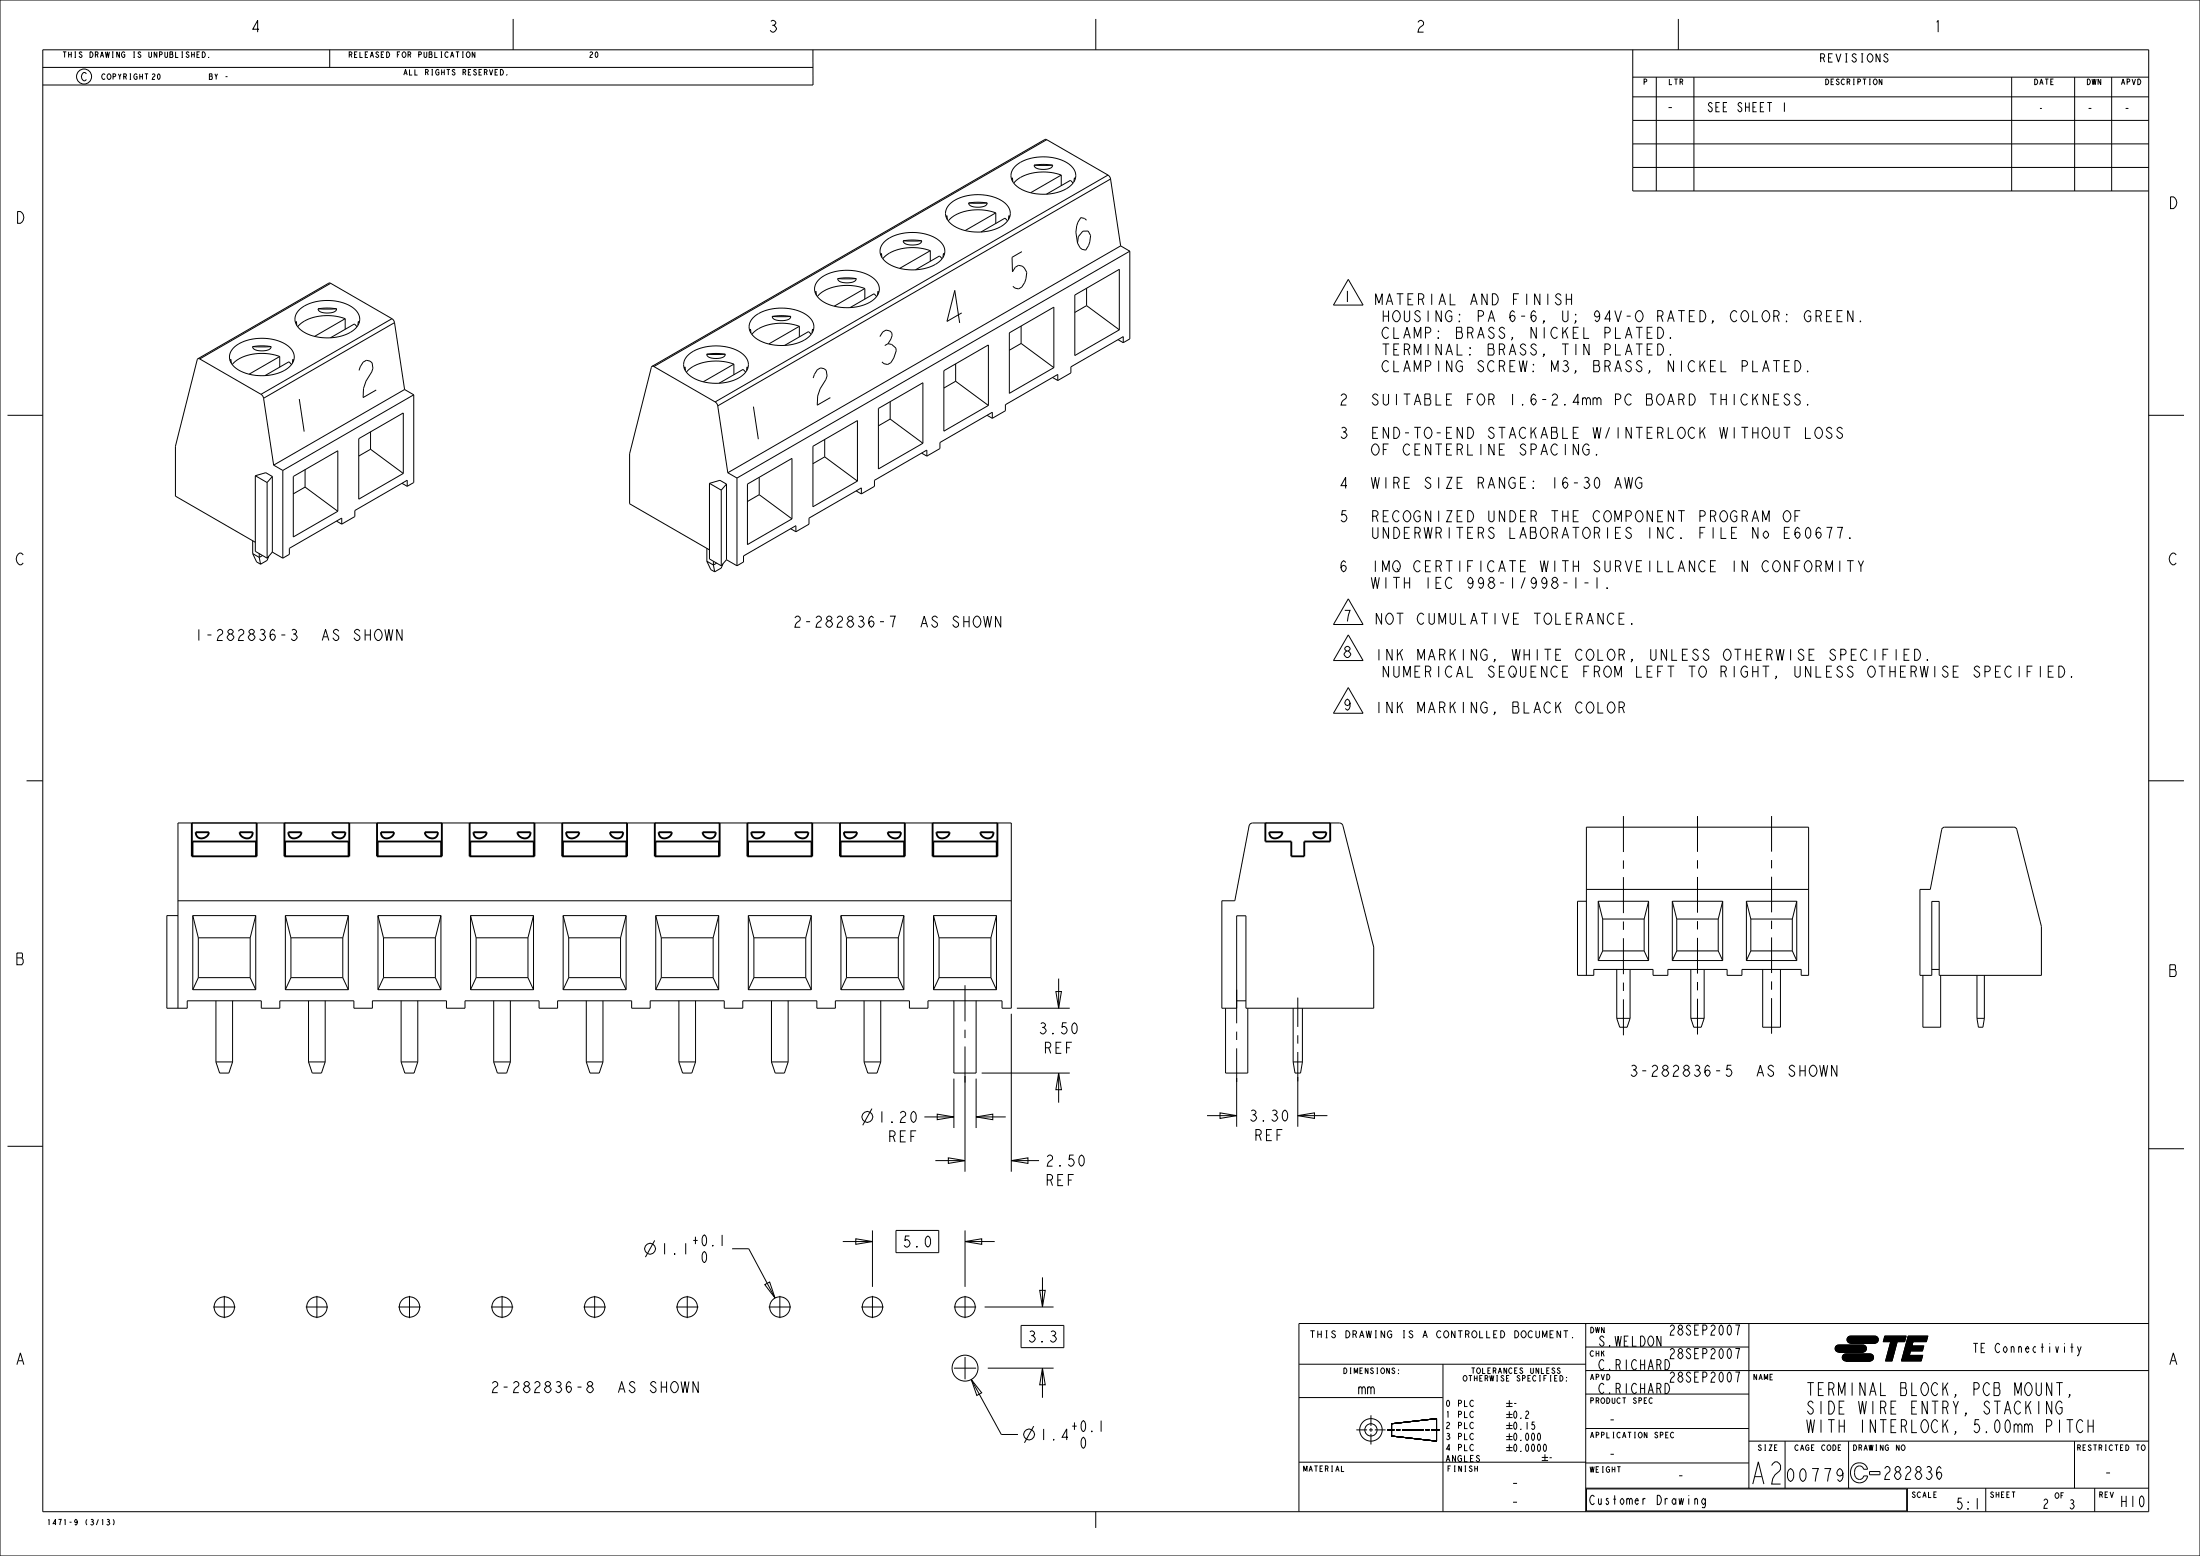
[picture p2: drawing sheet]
<svg xmlns="http://www.w3.org/2000/svg" width="594mm" height="420mm" viewBox="0 0 594 420" stroke-linecap="round" stroke-linejoin="round" font-family="sans-serif">
<g fill="none" stroke="#000" stroke-width=".27">
<path d="M0 0h594v420h-594zM11.6 18.2h207.9M11.6 13.4h568.6v394.6h-568.6zM39.1 19.9h.9M39.5 19.9v1.5M51 14.3l-.3-.3-.4 .3 .7 .7-.1 .4-.3 .1-.4-.4M51.7 14v1.5M51.7 14.8h.8M52.5 14v1.5M53.2 14.8h.4M53.9 14h-.7v1.5h.7M54.6 14a.76 .76 0 0 1 .8 .8 .76 .76 0 0 1-.8 .7z"/>
<path d="M56.3 15.4l.1 .1zM89 13.4v4.8M123.1 14h.9M123.5 14v1.5M124.8 14h.4M124.8 15.5h.4M125 14v1.5M126.1 14.1l.2-.1a.77 .77 0 0 1 .7 .8 .77 .77 0 0 1-.7 .7l-.4-.7zM128.2 14v1.5l-.7-1.5v1.5M132.1 18.7l.5 1.6 .4-1.6M133.7 19.5h.4M134.4 18.7h-.7v1.6h.7"/>
<path d="M135.1 18.7a.76 .76 0 0 1 .8 .8 .76 .76 0 0 1-.8 .8zM138.6 5.1v8.3M219.5 13.4v9.5h-207.9M295.9 5.1v8.3M440.8 13.4v38.1h139.4M453.2 5.1v8.3M507.6 14.5v2.3l-1.1-2.3v2.3M509.7 14.9l-.4-.4a.56 .56 0 0 0-.6 .6l.4 .3a.66 .66 0 0 1 .6 .7 .66 .66 0 0 1-.6 .7l-.6-.6M60.9 20.7h.5M136.8 20.1l.1 .2zM282.6 37.7h-.5l-106.1 61.2M282.6 37.7l-106.1 61.2"/>
<path d="M282.6 37.7l16.6 9.6M440.8 26.1h139.4M440.8 32.5h139.4M440.8 20.8h139.4M440.8 38.8h139.4M447.2 20.8v30.7M457.4 20.8v30.7M481.8 27.7v2.5M506 21.5l.2-.2a.77 .77 0 0 1 .6 .8 .77 .77 0 0 1-.6 .8l-.4-.8zM508.1 21.3v1.6l-.7-1.6v1.6M543.1 20.8l.1 30.7M554.4 21.3h-.7v1.6h.7"/>
<path d="M560.1 20.8l.1 30.7M570.1 20.8l.1 30.7M577.2 21.3a.76 .76 0 0 1 .8 .8 .76 .76 0 0 1-.8 .8zM255.5 58.6l.1-.4 .2 1.1M256.4 55.1a12.9 12.9 0 0 1 13.6-1.2 4.1 4.1 0 0 1 2.7 4.3 4.7 4.7 0 0 1-2.5 3 13 13 0 0 1-13.7-1 3.3 3.3 0 0 1-.1-5.1zM266.5 54.8h-5M266.5 54.8l-2.5-.2-2.5 .2M266.5 54.8a1.78 1.78 0 0 1-2.1 1.1l-1.6-.1a1.33 1.33 0 0 1-1.3-1M268.9 57.5a12.4 12.4 0 0 0-12.4 1.6l-.4 .5M268.9 57.5l-8.3 4.7M268.9 57.5v2.8M272 59.6l-.7-.7-6.4 3.7"/>
<path d="M272.6 58.6l-.2-.4-.1 1.1M273.2 48.4l.1-.4 .2 1M274.1 44.9a12.9 12.9 0 0 1 13.6-1.2 4.1 4.1 0 0 1 2.7 4.3 4.7 4.7 0 0 1-2.5 3 13 13 0 0 1-13.7-1 3.3 3.3 0 0 1-.1-5.1zM284.2 44.6h-5M284.2 44.6l-2.5-.2-2.5 .2M284.2 44.6a1.78 1.78 0 0 1-2.1 1.1l-1.6-.1a1.33 1.33 0 0 1-1.3-1M286.5 47.3a12.4 12.4 0 0 0-12.3 1.6l-.5 .5M286.5 47.3l-8.2 4.7M286.5 47.3v2.8M289.7 49.4l-.7-.7-6.4 3.7M290.3 48.4l-.2-.4-.1 1M299.2 47.3l.7 1"/>
<path d="M299.2 47.3l-106.1 61.2M299.9 48.3l-106.1 61.3M299.9 48.3l2.7 18.1M440.8 45.2h139.4M89.3 76.5l-.5-.1-35.4 20.4M89.3 76.5l-35.4 20.4M89.3 76.5l16.5 9.5M220.1 79l.2-.4 .1 1.1M221.1 75.5a12.9 12.9 0 0 1 13.5-1.2 4.1 4.1 0 0 1 2.8 4.3 4.7 4.7 0 0 1-2.5 3 13 13 0 0 1-13.7-1 3.3 3.3 0 0 1-.1-5.1zM226.2 75.2h5M226.2 75.2l2.5-.2 2.5 .2M226.2 75.2a1.78 1.78 0 0 0 2.1 1.1l1.6-.1a1.33 1.33 0 0 0 1.3-1"/>
<path d="M233.5 77.9a12.4 12.4 0 0 0-12.4 1.6l-.4 .5M233.5 77.9l-8.2 4.7M233.5 77.9v2.8M237.2 79l-.1-.4-.2 1.1M237.8 68.8l.2-.4 .1 1.1M238.7 65.3a12.9 12.9 0 0 1 13.6-1.2 4.1 4.1 0 0 1 2.7 4.3 4.7 4.7 0 0 1-2.5 3 13 13 0 0 1-13.7-1 3.3 3.3 0 0 1-.1-5.1zM248.9 65h-5M248.9 65l-2.5-.2-2.5 .2M248.9 65a1.78 1.78 0 0 1-2.1 1.1l-1.7-.1a1.33 1.33 0 0 1-1.2-1M251.2 67.7a12.4 12.4 0 0 0-12.4 1.6l-.4 .5M251.2 67.7l-8.3 4.7M251.2 67.7v2.8"/>
<path d="M254.3 69.8l-.6-.7-6.5 3.7M254.9 68.8l-.2-.4-.1 1.1M290.2 79.6l12-6.9v16.3l-12 7zM293.4 77.8v4.7M302.6 66.4l-106.1 61.2M302.6 66.4l2.4 1.4M305 67.8l-106 61.2M305 67.8v23.7l-1.7 1M364 75.4l4 6.9h-8zM53.4 96.8l-6 23.6v13.5l21.5 12.5M53.4 96.8l.5 .1M53.9 96.9l16.6 9.5"/>
<path d="M62.1 97.4l.2-.4 .1 1M68.2 93.6h5M68.2 93.6a1.38 1.38 0 0 0 1.6 1 3.4 3.4 0 0 0 3.3-.7l.1-.3M68.2 93.6l2.5-.2 2.5 .2M75.5 96.2a12.3 12.3 0 0 0-12.7 2l-.1 .2M75.5 96.2l-8.2 4.8M75.5 96.2v2.9M78.7 98.4l-.7-.7-6.4 3.7M79.3 97.4l-.2-.4-.1 1M79.8 87.2l.2-.4 .1 1M80.9 83.5a12.8 12.8 0 0 1 14.9 0 3.5 3.5 0 0 1-.7 5.9 13 13 0 0 1-14.1-.6 3.4 3.4 0 0 1-.1-5.3zM90.9 83.4h-5"/>
<path d="M90.9 83.4l-2.5-.3-2.5 .3M90.9 83.4a1.38 1.38 0 0 1-1.6 1 3.4 3.4 0 0 1-3.4-.7v-.3M93.2 86a12.3 12.3 0 0 0-12.7 2l-.1 .2M93.2 86l-8.2 4.8M93.2 86v2.9M96.4 88.2l-.7-.7-6.4 3.7M97 87.2l-.2-.4-.2 .9M105.8 86l.7 1.1M105.8 86l-35.3 20.4M106.5 87.1l-35.3 20.4M106.5 87.1l2.7 18M176.1 98.9l-6.1 23.6v13.5l21.6 12.4"/>
<path d="M176.1 98.9h.4M176.5 98.9l16.6 9.6M184.8 99.4l.1-.4 .2 1M195.8 95.6h-5M195.8 95.6a1.78 1.78 0 0 1-2.1 1.1l-1.6-.1a1.33 1.33 0 0 1-1.3-1M195.8 95.6l-2.5-.2-2.5 .2M198.1 98.3a12.4 12.4 0 0 0-12.3 1.7l-.5 .4M198.1 98.3v2.8M198.1 98.3l-8.2 4.7M201.9 99.4l-.2-.4-.1 1M202.4 89.2l.2-.4 .1 1.1M203.4 85.7a12.9 12.9 0 0 1 13.6-1.2 4.1 4.1 0 0 1 2.7 4.3 4.7 4.7 0 0 1-2.5 3 13 13 0 0 1-13.7-1 3.3 3.3 0 0 1-.1-5.1z"/>
<path d="M213.5 85.4h-5M213.5 85.4l-2.5-.2-2.5 .2M213.5 85.4a1.78 1.78 0 0 1-2.1 1.1l-1.6-.1a1.33 1.33 0 0 1-1.3-1M215.8 88.1a12.4 12.4 0 0 0-12.4 1.6l-.4 .5M215.8 88.1v2.8M215.8 88.1l-8.2 4.7M219 90.2l-.7-.7-6.4 3.7M219.6 89.2l-.2-.4-.1 1.1M236.7 80l-.7-.7-6.5 3.7M258 98.2v4.7M272.5 89.8l12-6.9v16.3l-12 7zM275.7 92.7l-3.2 1.8"/>
<path d="M275.7 92.7l8.8 6.5M275.7 88v4.7M293.4 82.5l-3.2 1.8M293.4 82.5l8.8 6.5M301.9 91.7l1.4 .8M303.3 92.5v-1.6l-14.2 8.1v1.7l-3.5 2M2 112.1h9.6M70.5 106.4l.7 1.1M71.2 107.5l2.7 18.1M96.9 118.4l12-6.9v16.3l-12 6.9zM100 116.6v4.7M109.2 105.1l-35.3 20.5"/>
<path d="M109.2 105.1l2.5 1.5M111.7 106.6l-35.3 20.4M111.7 106.6v23.6l-1.8 1.1M193.1 108.5l.7 1.1M193.8 109.6l2.7 18M201.3 100.4l-.7-.7-6.4 3.7M222.7 118.6v4.7M237.2 110.3l12-7v16.3l-12 7zM240.3 113.1l8.9 6.5M240.3 108.4v4.7M240.3 113.1l-3.1 1.9M254.8 100.1l12.1-7v16.3l-12.1 7z"/>
<path d="M258 102.9l8.9 6.5M258 102.9l-3.2 1.8M266.5 112.1l1.4 .8M267.9 112.9v-1.6l-14.1 8.1v1.7l-3.6 2M284.2 101.9l1.4 .8M285.6 102.7v-1.6l-14.1 8.1v1.7l-3.6 2M580.2 112.1h9.5M68.9 128.4v20.4l3.2 1.9M68.9 128.4l3.2 1.8M68.9 128.4l2.9-.8 1.7 1M72.1 130.2v20.5M73.5 128.6v20.4"/>
<path d="M73.5 128.6l-1.4 1.6M73.9 125.6l2.5 1.4M76.4 127v23.7M79.2 128.6l12-6.9v16.3l-12 6.9zM82.4 131.5l8.8 6.5M82.4 126.8v4.7M82.4 131.5l-3.2 1.8M100 121.3l8.9 6.5M100 121.3l-3.1 1.8M108.5 130.5l1.4 .8M109.9 131.3v-1.7l-14.1 8.2v1.6l-3.5 2.1M191.6 130.5v20.4l3.1 1.8"/>
<path d="M191.6 130.5l3.1 1.8M191.6 130.5l2.8-.9 1.8 1.1M194.7 132.3v20.4M196.2 130.7v20.4M196.2 130.7l-1.5 1.6M196.5 127.6l2.5 1.4M199 129v23.7M201.8 130.7l12-7v16.4l-12 6.9zM205 133.5l8.8 6.6M205 128.8v4.7M205 133.5l-3.2 1.9M219.5 120.5l12-7v16.4l-12 6.9z"/>
<path d="M222.7 123.3l8.8 6.6M222.7 123.3l-3.2 1.9M231.2 132.5l1.4 .8M232.6 133.3v-1.6l-14.2 8.2v1.6l-3.5 2M248.8 122.3l1.4 .8M250.2 123.1v-1.6l-14.1 8.1v1.7l-3.5 2M68.2 149.4l1.1 2.3 1 .6M68.2 149.4l1.8 1.1M68.2 146v3.4M70 150.5l.3 1.8M70 149.4v1.1M70.9 149.9l-.9 .6"/>
<path d="M72.6 150.1l-.5 1.2-1.8 1M73.5 149l2.9 1.7M73.5 149l-1.4 1.7M90.9 140.7l1.4 .8M92.3 141.5v-1.7l-14.2 8.2v1.6l-1.7 1.1M190.8 151.5l1.1 2.2 1.1 .6M190.8 151.5l1.8 1M190.8 148v3.5M192.6 152.5l.4 1.8M192.6 151.5v1M193.5 152l-.9 .5M195.2 152.2l-.5 1.1-1.7 1"/>
<path d="M196.2 151.1l2.8 1.6M196.2 151.1l-1.5 1.6M213.5 142.7l1.4 .8M214.9 143.5v-1.6l-14.2 8.2v1.6l-1.7 1M364 161.6l4 7h-8zM364 171.4l4 6.9h-8zM364 185.6l4 6.9h-8zM7.2 210.8h4.4M580.2 210.8h9.5M337.6 222.4l.6-.3h23.4a1 1 0 0 1 1 .8l8.3 32.7v16.5h-34.5v-24.9h-2.5v24.9h-4v-29h3.5l3.8-20.1zM524.5 223.5l.5-.2h18.8l.6 .3 6.8 26.5v13.2h-27.6v-20h-2v20h-3.2v-23.2h2.8l3.1-16.2zM48 247.1h-3v25h5.5v-2h20v2h5v-2h20v2h5v-2h20v2h5v-2h20v2h5v-2h20v2h5v-2h20v2h5v-2h20v2h5v-2h20v2h5v-2h20v2h2.5v-50h-225v50"/>
<path d="M48 243.1h225M52 247.1v20M52 247.1l1.5 6M52 247.1h17M53.5 253.1v10.8M53.5 253.1h14M67.5 253.1v10.8M69 247.1v20M69 247.1l-1.5 6M77 247.1v20M77 247.1l1.5 6M77 247.1h17"/>
<path d="M78.5 253.1v10.8M78.5 253.1h14M92.5 253.1v10.8M94 247.1v20M94 247.1l-1.5 6M102 247.1v20M102 247.1l1.5 6M102 247.1h17M103.5 253.1v10.8M103.5 253.1h14M117.5 253.1v10.8M119 247.1v20"/>
<path d="M119 247.1l-1.5 6M127 247.1v20M127 247.1l1.5 6M127 247.1h17M128.5 253.1v10.8M128.5 253.1h14M142.5 253.1v10.8M144 247.1v20M144 247.1l-1.5 6M152 247.1v20M152 247.1l1.5 6M152 247.1h17"/>
<path d="M153.5 253.1v10.8M153.5 253.1h14M167.5 253.1v10.8M169 247.1l-1.5 6M169 247.1v20M177 247.1h17M177 247.1v20M177 247.1l1.5 6M178.5 253.1h14M178.5 253.1v10.8M192.5 253.1v10.8M194 247.1l-1.5 6"/>
<path d="M194 247.1v20M202 247.1h17M202 247.1v20M202 247.1l1.5 6M203.5 253.1h14M203.5 253.1v10.8M217.5 253.1v10.8M219 247.1l-1.5 6M219 247.1v20M227 247.1h17M227 247.1v20M227 247.1l1.5 6"/>
<path d="M228.5 253.1h14M228.5 253.1v10.8M242.5 253.1v10.8M244 247.1v20M244 247.1l-1.5 6M252 247.1h17M252 247.1v20M252 247.1l1.5 6M253.5 253.1h14M253.5 253.1v10.8M267.5 253.1v10.8M269 247.1v20"/>
<path d="M269 247.1l-1.5 6M428.3 243.3h-2.4v20h4.4v-1.6h16v1.6h4v-1.6h16v1.6h4v-1.6h16v1.6h2v-40h-60v40M428.3 240.1h60M431.5 243.3v16M431.5 243.3l1.2 4.8M431.5 259.3h13.6M431.5 243.3h13.6M432.7 248.1v8.6M432.7 256.7l-1.2 2.6M432.7 256.7h11.2M432.7 248.1h11.2M443.9 256.7l1.2 2.6"/>
<path d="M443.9 248.1v8.6M445.1 243.3v16M445.1 243.3l-1.2 4.8M451.5 259.3h13.6M451.5 243.3v16M451.5 243.3l1.2 4.8M451.5 243.3h13.6M452.7 256.7h11.2M452.7 248.1v8.6M452.7 256.7l-1.2 2.6M452.7 248.1h11.2M463.9 256.7l1.2 2.6"/>
<path d="M463.9 248.1v8.6M465.1 243.3v16M465.1 243.3l-1.2 4.8M471.5 259.3h13.6M471.5 243.3h13.6M471.5 243.3v16M471.5 243.3l1.2 4.8M472.7 256.7h11.2M472.7 248.1h11.2M472.7 248.1v8.6M472.7 256.7l-1.2 2.6M483.9 256.7l1.2 2.6"/>
<path d="M483.9 248.1v8.6M485.1 243.3l-1.2 4.8M485.1 243.3v16M52 267.1h17M53.5 263.9l-1.5 3.2M53.5 263.9h14M58.3 270.1v16.5M62.8 270.1v16.5M67.5 263.9l1.5 3.2M77 267.1h17M78.5 263.9l-1.5 3.2M78.5 263.9h14"/>
<path d="M83.3 270.1v16.5M87.8 270.1v16.5M92.5 263.9l1.5 3.2M102 267.1h17M103.5 263.9l-1.5 3.2M103.5 263.9h14M108.3 270.1v16.5M112.8 270.1v16.5M117.5 263.9l1.5 3.2M127 267.1h17M128.5 263.9l-1.5 3.2M128.5 263.9h14"/>
<path d="M133.3 270.1v16.5M137.8 270.1v16.5M142.5 263.9l1.5 3.2M152 267.1h17M153.5 263.9h14M153.5 263.9l-1.5 3.2M158.3 270.1v16.5M162.8 270.1v16.5M167.5 263.9l1.5 3.2M177 267.1h17M178.5 263.9h14M178.5 263.9l-1.5 3.2"/>
<path d="M183.3 270.1v16.5M187.8 270.1v16.5M192.5 263.9l1.5 3.2M202 267.1h17M203.5 263.9h14M203.5 263.9l-1.5 3.2M208.3 270.1v16.5M212.8 270.1v16.5M217.5 263.9l1.5 3.2M227 267.1h17M228.5 263.9h14M228.5 263.9l-1.5 3.2"/>
<path d="M233.3 270.1v16.5M237.8 270.1v16.5M242.5 263.9l1.5 3.2M252 267.1h17M253.5 263.9h14M253.5 263.9l-1.5 3.2M267.5 263.9l1.5 3.2M333.9 270.1h2.5M349.2 272.1v14.5M351.7 272.1v14.5M436.5 274.9l.8 2.4h2l.8-2.4M436.5 274.9h3.6"/>
<path d="M436.5 261.7v13.2M440.1 261.7v13.2M456.5 274.9l.8 2.4h2l.8-2.4M456.5 274.9h3.6M456.5 261.7v13.2M460.1 261.7v13.2M521.6 261.7h2M533.8 274.9l.4 2.4h1.2l.4-2.4M533.8 274.9h2M533.8 263.3v11.6M535.8 263.3v11.6M58.3 286.6l1 3h2.5l1-3"/>
<path d="M58.3 286.6h4.5M83.3 286.6l1 3h2.5l1-3M83.3 286.6h4.5M108.3 286.6l1 3h2.5l1-3M108.3 286.6h4.5M133.3 286.6l1 3h2.5l1-3M133.3 286.6h4.5M158.3 286.6l1 3h2.5l1-3M158.3 286.6h4.5M183.3 286.6l1 3h2.5l1-3M183.3 286.6h4.5M208.3 286.6l1 3h2.5l1-3"/>
<path d="M208.3 286.6h4.5M233.3 286.6l1 3h2.5l1-3M233.3 286.6h4.5M349.2 286.6l.5 3h1.5l.5-3M349.2 286.6h2.5M2 309.4h9.6M580.2 310.1h9.5M176.8 334.8l-2.5 4.5M197.7 337.1h4.5l7.1 13.3M227.6 335.1h8M231.1 334.4l4.5 .7-4.5 .8zM235.6 332.1v15.3"/>
<path d="M241.9 332.1h11.6v6h-11.6zM260.6 335.1l4.5-.7v1.5zM260.6 335.1h8M260.6 332.1v15.3M206.5 346.8l1.3-.8 1.5 4.4zM265.8 352.8h18.7M275.7 357.8h11.5v6h-11.5zM280.7 348.3h1.5l-.7 4.5zM281.5 344.8v8M283.8 359.5l.3-.2a.75 .75 0 0 1 .9 .7l-.5 .5a.83 .83 0 0 1 .5 1.3 .83 .83 0 0 1-1.4 0M353.8 359.2h1.2M354.4 359.2v1.9"/>
<path d="M355.8 359.2v1.9M356.8 359.2v1.9M357.9 359.2h.5M358.2 359.2v1.9M419.5 359.2h-1v1.9h1M421.4 359.2v1.9l-1-1.9v1.9M422.2 359.2h1.2M422.8 359.2v1.9M428.1 357.2v50.8M468.6 357.6h1.1l-.6 2.8M472.2 357.2v44.5M580.2 357.2h-229.5v50.8"/>
<path d="M262.2 372.4l2.9 3.6-1.4 .7zM262.2 372.4l8.2 14.8h4.5M266.7 369.3h17.8M281.5 369.3l.7 4.5h-1.5zM281.5 369.3v8M350.7 377.2h38.8M350.8 368.2h77.3M355.8 360.2h1M357.9 361.1h.5M376.6 369.5l-.3-.3-.4 .3 .7 .8-.1 .3-.4 .2-.3-.4M377.6 369.7l.1 .2zM377.6 370.6l.1 .2z"/>
<path d="M389.6 368.2v39.8M397.8 378.2l-.3-.2a.87 .87 0 0 0-.7 .8 .87 .87 0 0 0 .7 .9l.3-.3M406.7 378.8h1.7M406.7 379.7h1.7M407.5 378v1.7M417.6 370h.5M418.3 369.2h-.7v1.5h.7M418.5 371.3h.3M418.5 372.8h.3M419.8 372h.4M419.8 369.5l-.3-.3-.4 .3 .7 .7-.1 .4-.4 .1-.3-.3M420.5 371.3h-.7v1.5h.7"/>
<path d="M421.2 371.3a.76 .76 0 0 1 .8 .7 .76 .76 0 0 1-.8 .8zM421.2 369.5l-.2-.3-.5 .3 .7 .7-.1 .4-.3 .1-.4-.3M422.9 371.8l.1 .1zM422.9 372.7l.1 .1zM424.6 360.9l.1 .2zM428.1 369.9h152.1M428.1 363.6h44.1M428.1 376.3h44.1M433.8 371a.76 .76 0 0 1 .9 .7 .76 .76 0 0 1-.9 .8zM444 378.1h.4M444.7 377.3h-.7v1.5h.7M446.1 377.6l-.3-.3a.77 .77 0 0 0-.6 .8 .77 .77 0 0 0 .6 .7l.3-.2"/>
<path d="M448.5 360.6v2.8l-1.1-2.8v2.8M449.6 373.4a1.38 1.38 0 0 1 1.2 .8 1.38 1.38 0 0 1-.3 1.5l-.4 .4h-.5zM449.6 367a1.38 1.38 0 0 1 1.2 .8 1.38 1.38 0 0 1-.3 1.5l-.4 .4h-.5zM468.6 364h1.1l-.6 2.7M468.6 370.3h1.1l-.6 2.8M478.6 371h-.7v1.5h.7M495.8 363.3l.6-.3h6.6a.95 .95 0 0 1 .9 .9 .95 .95 0 0 1-.8 1l-6.7 .1a.95 .95 0 0 1-.8-.6 .95 .95 0 0 1 .2-1.1zM496.4 365l6.7-.1zM497.7 365.7l.7-.2h6.5a.95 .95 0 0 1 1 .8 .95 .95 0 0 1-.9 1l-6.6 .1a.95 .95 0 0 1-.9-.6 .95 .95 0 0 1 .2-1.1zM498.4 367.4l6.6-.1zM499 360.9l.6-.3h6.6a.95 .95 0 0 1 .9 .9 .95 .95 0 0 1-.8 1h-6.7a.95 .95 0 0 1-.8-.5 .95 .95 0 0 1 .2-1.1zM499.6 362.5h6.7z"/>
<path d="M503.1 364.9l-6.7 .1a.95 .95 0 0 1-.9-1 .95 .95 0 0 1 .9-1h6.6a.95 .95 0 0 1 .9 1 .95 .95 0 0 1-.9 1M505 367.4h-6.6a.95 .95 0 0 1-1-1 .95 .95 0 0 1 1-.9h6.5a.95 .95 0 0 1 1 .9 .95 .95 0 0 1-1 1M506.3 362.5h-6.7a.95 .95 0 0 1-.9-.9 .95 .95 0 0 1 .9-1h6.6a.95 .95 0 0 1 .9 1 .95 .95 0 0 1-.9 .9M508.9 360.6h5.8l-.4 1.5h-2.1l-1.4 5.3h-1.7l1.4-5.3h-2zM515.2 360.6h5.3l-.4 1.5h-3.6l-3.1 5.3zM515.2 360.6h5.3l-.4 1.5h-3.6l-.3 1.2h3.2l-.3 1.3h-3.3l-.3 1.3h3.6l-.4 1.5h-5.3zM515.8 364.6l-.3 1.3h3.6l-.4 1.5h-5.3zM516.5 362.1l-.3 1.2h3.2l-.3 1.3h-3.3l-2.4 2.8zM547 378.2v3.5M547.1 373.5l.4-.3a1.83 1.83 0 0 1 .9 2.9l-.6 .6a1.83 1.83 0 0 1-.8-2.9zM547.7 379.4l.7 2.3M548.4 378.2l-1.4 2"/>
<path d="M549.8 373.2v2.9l.5 .6h.3l.6-.6v-2.9M550.5 378.2v3.5M554 373.2v3.5l-1.4-3.5v3.5M554 378.2v3.5l-1.4-3.5v3.5M555.2 373.2h1.7M556.1 373.2v3.5M556.8 378.8l-.6-.6a1.83 1.83 0 0 0-.8 2.9l.5 .6h.3l.6-.6v-1.2h-.7M558.9 376.7l-.2-.3h.2v.3l-.4 .6M559 363.6h.8M559.4 362.6v2.5M560.9 363.4l.5 1.5-.4 1h-.2M561.9 363.4l-.5 1.5"/>
<path d="M279.1 384.9l-2.5 4.5M288.4 387.9h-1.6l1.2-2.2v3M350.7 394.7h77.5M362.2 395.7v1.5h.7M366.2 386h2.9M369.6 386h1.1M370.2 382v2.9M370.2 385.4v1.1M370.2 387v2.9M371.2 386h2.9M374.6 386h1.9M375.7 384.3l12.2-1.4v6.1l-12.2-1.4z"/>
<path d="M377 386h1.1M378.6 386h5.8M384.9 386h1M386.5 386h2.2M397.8 381.2l-.3-.3a.87 .87 0 0 0-.7 .9 .87 .87 0 0 0 .7 .8l.3-.2M397.8 384.2l-.3-.3a.87 .87 0 0 0-.7 .9 .87 .87 0 0 0 .7 .8l.3-.3M397.8 387.2l-.3-.3a.87 .87 0 0 0-.7 .8 .87 .87 0 0 0 .7 .9l.3-.3M397.8 390.2l-.3-.3a.87 .87 0 0 0-.7 .8 .87 .87 0 0 0 .7 .9l.3-.3M398.2 396.4h.7M398.9 395.7v1.5M399.5 393.1l-.3-.2-.5 .2 .8 .9-.1 .4-.4 .2-.4-.5M406.7 390.7h1.7"/>
<path d="M406.7 387.7h1.7M406.7 384.8h1.7M406.7 381.8h1.7M406.7 391.6h1.7M406.7 388.6h1.7M406.7 385.6h1.7M406.7 382.6h1.7M407.5 380.9v1.7M407.5 383.9v1.7M407.5 386.9v1.7M407.5 389.9v1.7M414.3 383.8h-.6l-.1 .9 .2-.2a.67 .67 0 0 1 .6 .7 .67 .67 0 0 1-.6 .6l-.3-.3"/>
<path d="M415.3 387l.2-.2a1.35 1.35 0 0 1 0 2 1.41 1.41 0 0 1-.2-1.8zM416.3 393.4h1.7M416.3 394.2h1.7M416.9 390l.2-.2a1.35 1.35 0 0 1 0 2 1.41 1.41 0 0 1-.2-1.8zM417.1 392.5v1.7M428.1 394.9h44.1M428.1 385.6h44.1M436.6 395.9h.9M437.1 395.9v1.5M448.3 387.4l.6-.2v-.5l-.6-.1v1.5M449.7 387.4h.5M450.5 386.6h-.8v1.5h.8"/>
<path d="M451.9 386.8l-.3-.2a.77 .77 0 0 0-.6 .8 .77 .77 0 0 0 .6 .7l.3-.2M472.2 389h108M479.9 390h-.8v1.5h.8M482 389v12.7M494.9 390a.76 .76 0 0 1 .8 .8 .76 .76 0 0 1-.8 .7zM496.3 390.8h.5M497.1 390h-.8v1.5h.8M497.6 397.6l-.2 .5-.6 .3-.7-.3a1.27 1.27 0 0 1 .7-1.7l.4 .3a2.21 2.21 0 0 1-.4 3.2l-.7-.6M499.1 389v12.7M500.4 395.5l.8-.5 1.2-.1 .8 .2 .7 .7 .3 .8h-1l-.5-.7-.8-.2-.8 .4-.3 .8 .1 1.5 .7 .8h1l.6-.8h1l-.2 .8-.7 .7-.8 .3h-.9l-.8-.3-.7-.7-.4-.9-.1-1 .3-1.1zM507.6 397.2h-2.8v.9h2.8M512.8 390v1.5l-.8-1.5v1.5"/>
<path d="M513.6 390.1l.1-.1a.77 .77 0 0 1 .7 .8 .77 .77 0 0 1-.6 .7l-.5-.7zM524.1 396.4l-.5-.6a2.37 2.37 0 0 0 0 3.5 1.37 1.37 0 0 0 .5-1.7l-.5-.3-.5 .3-.2 .6M552.6 384.9h.8l.6-.5v-.6l-.6-.6h-.8v3.5M556.1 383.2v3.5M558 383.2h1.7M558.9 383.2v3.5M560.1 389v12.7M562.4 383.8l-.6-.6a1.83 1.83 0 0 0-.8 2.9l.5 .6h.3l.6-.6M563.8 383.2v3.5M563.8 384.9h1.4M565.2 383.2v3.5M576.8 390h.9"/>
<path d="M577.2 390v1.5M578.4 390.1l.2-.1a.77 .77 0 0 1 .6 .8 .77 .77 0 0 1-.6 .7l-.5-.7zM28.9 410.2h.6v.3l-.2 .3a.42 .42 0 0 1 .2 .6 .42 .42 0 0 1-.7 0M29.1 410.8h.2M30.5 410.1l.3 .7-.3 .8M295.9 408v4.4M428.1 401.7h152.1M428.3 401.9h86.5v5.9h-86.5zM457.6 404.5v1.6M457.6 404.9l.2-.4h.3l.2 .4v1.2M460.5 404.5l-.2 2.2-.1 .3h-.5l-.1-.3M460.5 405.1l-.5-.6a.92 .92 0 0 0-.6 .8 .92 .92 0 0 0 .6 .8l.5-.6"/>
<path d="M515 401.7v6.3M522.1 403.5h.5M522.9 402.7h-.8v1.5h.8M536.2 401.7v6.3M543.2 402.7h.9M543.7 402.7v1.5M565.6 401.7v6.3"/>
<circle cx="22.7" cy="20.7" r="2.03"/>
<circle cx="175.5" cy="337.1" r="1.47"/>
<circle cx="277.8" cy="387.2" r="1.47"/>
<circle cx="370.2" cy="386" r="3"/>
<circle cx="370.2" cy="386" r="1.66"/>
</g>
<path d="M495.8 363.3l.6-.3h6.6a.95 .95 0 0 1 .9 .9 .95 .95 0 0 1-.8 1l-6.7 .1a.95 .95 0 0 1-.8-.6 .95 .95 0 0 1 .2-1.1zM497.7 365.7l.7-.2h6.5a.95 .95 0 0 1 1 .8 .95 .95 0 0 1-.9 1l-6.6 .1a.95 .95 0 0 1-.9-.6 .95 .95 0 0 1 .2-1.1zM499 360.9l.6-.3h6.6a.95 .95 0 0 1 .9 .9 .95 .95 0 0 1-.8 1h-6.7a.95 .95 0 0 1-.8-.5 .95 .95 0 0 1 .2-1.1zM508.9 360.6h5.8l-.4 1.5h-2.1l-1.4 5.3h-1.7l1.4-5.3h-2zM515.8 364.6l-.3 1.3h3.6l-.4 1.5h-5.3zM516.5 362.1l-.3 1.2h3.2l-.3 1.3h-3.3l-2.4 2.8zM515.2 360.6h5.3l-.4 1.5h-3.6l-3.1 5.3z" fill="#000"/>
<!-- layer: COSMETIC -->
<g fill="none" stroke="#000" stroke-width=".27">
<path d="M293.4 59.4l-.6-.4-1-.3a7.1 7.1 0 0 0-.9 6.9M275.9 67.9l-2.6 1.6 .1 3.9 .7-1.3 .9-.5 1 .2 .6 .5 .6 1.2-.2 1.7-.3 1-.8 1.3-.9 .5-1-.2-.5-.5M292.4 62.4h1.4l.7 1.2-.3 1.7-.3 1-.8 1.2-1-.2-.5-.5-.7-1.2 .3-1.7zM96.9 100l.4-1 .7-1.2 .9-.6 1 .3 .6 .4 .2 1.5-.3 1-1.6 2.5-.7 2-.1 2.4 3.6-2M237.6 90.9l.7-1.3 .9-.5 1 .2 .6 .5 .1 .7-.4 1-.7 1.3M239.8 92.8l-.9 .5M239.8 92.8l1 .2 1.1 .9 .1 .8-.7 1.9-.8 1.3-.8 .5-1-.2-.6-.5M259.7 84.5l-4 2.3 2.1-8.4 1.3 8.8M80.8 107.7l1.3 8.8M203.4 109.8l1.3 8.8M219.6 102l.3-.9 .8-1.3 .8-.5 1 .2 .6 .5 .2 1.5-.3 1-1.6 2.4-.6 2-.1 2.5 3.5-2.1"/>
<circle cx="60.6" cy="352.8" r="2.75"/>
<circle cx="85.6" cy="352.8" r="2.75"/>
<circle cx="110.6" cy="352.8" r="2.75"/>
<circle cx="135.6" cy="352.8" r="2.75"/>
<circle cx="160.6" cy="352.8" r="2.75"/>
<circle cx="185.6" cy="352.8" r="2.75"/>
<circle cx="210.6" cy="352.8" r="2.75"/>
<circle cx="235.6" cy="352.8" r="2.75"/>
<circle cx="260.6" cy="352.8" r="2.75"/>
<circle cx="260.6" cy="369.3" r="3.5"/>
</g>
<!-- layer: DIM_DRIVEN -->
<g fill="none" stroke="#000" stroke-width=".27">
<path d="M273 273.6v42.7M274.5 272.1h14.3M285.1 267.6h1.5l-.8 4.5zM285.8 264.1v8M289.8 276.3l.3-.2 .4 .2a1.9 1.9 0 0 1-.4 2.8l-.3-.3a2.08 2.08 0 0 1 0-2.5zM235.4 299.2l-2.5 4.5M257.5 291.1v13.4M260.5 290.4v25.9M263.5 291.1v13.4M265 289.6h23.8M285.8 289.6l.8 4.5h-1.5zM285.8 289.6v8"/>
<path d="M333.9 291v13.1M346.6 299.9l.3-.3 .4 .3a1.9 1.9 0 0 1-.4 2.7l-.3-.2a2.08 2.08 0 0 1 0-2.5zM350.4 290.7v13.4M246.3 300.2l.4-.2 .3 .2a1.9 1.9 0 0 1-.3 2.8l-.4-.3a2.08 2.08 0 0 1 0-2.5zM249.6 301.5h7.9M252.5 313.3h8M253 300.7l4.5 .8-4.5 .7zM256 312.5l4.5 .8-4.5 .7zM263.5 301.5l4.5-.8v1.5zM263.5 301.5h8M273 313.3l4.5-.8v1.5zM273 313.3h7.5"/>
<path d="M291.7 312l.3-.2 .4 .2a1.9 1.9 0 0 1-.4 2.8l-.3-.3a2.08 2.08 0 0 1 0-2.5zM325.9 301.1h8M329.4 300.4l4.5 .7-4.5 .8zM350.4 301.1l4.5-.7v1.5zM350.4 301.1h8"/>
<circle cx="234.2" cy="301.5" r="1.47"/>
</g>
<!-- layer: DTM_AXIS -->
<g fill="none" stroke="#000" stroke-width=".27">
<path d="M63.2 93.7a12.8 12.8 0 0 1 14.9 0 3.5 3.5 0 0 1-.6 5.9 13 13 0 0 1-14.2-.6 3.4 3.4 0 0 1-.1-5.3zM185.7 95.9a12.9 12.9 0 0 1 13.6-1.2 4.1 4.1 0 0 1 2.7 4.3 4.7 4.7 0 0 1-2.5 3 12.9 12.9 0 0 1-13.7-1 3.3 3.3 0 0 1-.1-5.1zM438.3 220.3v9.7M438.3 232.2v2.3M438.3 236.8v9.7M458.3 220.3v9.6M458.3 232.2v2.2M458.3 236.7v9.7M478.3 220.3v9.6M478.3 232.1v2.3M478.3 236.7v9.6M438.3 248.7v2.3"/>
<path d="M438.3 253.2v9.8M458.3 248.6v2.3M458.3 253.1v9.7M478.3 248.5v2.3M478.3 253v9.6M257.5 270.1v19.5h6v-19.5M260.5 265.9v9.8M260.5 278v2.2M330.9 272.1v17.5h6v-17.5M333.9 267.1v9.1M333.9 278.5v2.2M350.4 269.3v7.9"/>
<path d="M350.4 279.4v2.3M438.3 265.2v2.3M438.3 269.7v9.8M458.3 265.1v2.2M458.3 269.6v9.6M475.9 261.7v15.6h4.8v-15.6M478.3 264.9v2.3M478.3 269.4v9.6M519.2 263.3v14h4.8v-14M260.5 282.5v9.7M333.9 283v9M350.4 284v7.9"/>
<path d="M57.6 352.8h6M60.6 349.8v6M82.6 352.8h6M85.6 349.8v6M107.6 352.8h6M110.6 349.8v6M132.6 352.8h6M135.6 349.8v6M157.6 352.8h6M160.6 349.8v6M182.6 352.8h6M185.6 349.8v6"/>
<path d="M207.6 352.8h6M210.6 349.8v6M232.6 352.8h6M235.6 349.8v6M257.6 352.8h6M260.6 349.8v6M257.6 369.3h6M260.6 366.3v6"/>
</g>
<!-- layer: DTM_SURFACE -->
<g fill="none" stroke="#000" stroke-width=".51">
<path d="M51.8 222.1v9h17.5v-9M52 231.1v-4h17.1v4M52.9 224.6h3.5a1.8 1.8 0 0 1-1.6 1.7 1.8 1.8 0 0 1-1.9-1.2zM64.7 224.6h3.5a1.77 1.77 0 0 1-1.7 1.7 1.77 1.77 0 0 1-1.8-1.7zM76.8 222.1v9h17.5v-9M77 231.1v-4h17.1v4M77.9 224.6h3.5a1.8 1.8 0 0 1-1.6 1.7 1.8 1.8 0 0 1-1.9-1.2zM89.7 224.6h3.5a1.77 1.77 0 0 1-1.7 1.7 1.77 1.77 0 0 1-1.8-1.7zM101.8 222.1v9h17.5v-9M102 231.1v-4h17.1v4M102.9 224.6h3.5a1.8 1.8 0 0 1-1.6 1.7 1.8 1.8 0 0 1-1.9-1.2zM114.7 224.6h3.5a1.77 1.77 0 0 1-1.7 1.7 1.77 1.77 0 0 1-1.8-1.7z"/>
<path d="M126.8 222.1v9h17.5v-9M127 231.1v-4h17.1v4M127.9 224.6h3.5a1.8 1.8 0 0 1-1.6 1.7 1.8 1.8 0 0 1-1.9-1.2zM139.7 224.6h3.5a1.77 1.77 0 0 1-1.7 1.7 1.77 1.77 0 0 1-1.8-1.7zM151.8 222.1v9h17.5v-9M152 231.1v-4h17.1v4M152.9 224.6h3.5a1.8 1.8 0 0 1-1.6 1.7 1.8 1.8 0 0 1-1.9-1.2zM164.7 224.6h3.5a1.77 1.77 0 0 1-1.7 1.7 1.77 1.77 0 0 1-1.8-1.7zM176.8 222.1v9h17.5v-9M177 231.1v-4h17.1v4M177.9 224.6h3.5a1.8 1.8 0 0 1-1.6 1.7 1.8 1.8 0 0 1-1.9-1.2zM189.7 224.6h3.5a1.77 1.77 0 0 1-1.7 1.7 1.77 1.77 0 0 1-1.8-1.7z"/>
<path d="M201.8 222.1v9h17.5v-9M202 231.1v-4h17.1v4M202.9 224.6h3.5a1.8 1.8 0 0 1-1.6 1.7 1.8 1.8 0 0 1-1.9-1.2zM214.7 224.6h3.5a1.77 1.77 0 0 1-1.7 1.7 1.77 1.77 0 0 1-1.8-1.7zM226.8 222.1v9h17.5v-9M227 231.1v-4h17.1v4M227.9 224.6h3.5a1.8 1.8 0 0 1-1.6 1.7 1.8 1.8 0 0 1-1.9-1.2zM239.7 224.6h3.5a1.77 1.77 0 0 1-1.7 1.7 1.77 1.77 0 0 1-1.8-1.7zM251.8 222.1v9h17.5v-9M252 231.1v-4h17.1v4M252.9 224.6h3.5a1.8 1.8 0 0 1-1.6 1.7 1.8 1.8 0 0 1-1.9-1.2zM264.7 224.6h3.5a1.77 1.77 0 0 1-1.7 1.7 1.77 1.77 0 0 1-1.8-1.7z"/>
<path d="M341.7 222.1v5h7v4h3.5v-4h7v-5M342.7 224.6h3.5a1.8 1.8 0 0 1-1.5 1.7 1.8 1.8 0 0 1-2-1.2zM354.6 224.6h3.5a1.77 1.77 0 0 1-1.8 1.7 1.77 1.77 0 0 1-1.7-1.7z"/>
</g>
<path d="M51.8 222.1h17.5M76.8 222.1h17.5M101.8 222.1h17.5M126.8 222.1h17.5M151.8 222.1h17.5M176.8 222.1h17.5M201.8 222.1h17.5M226.8 222.1h17.5M251.8 222.1h17.5M341.7 222.1h17.5" fill="none" stroke="#000" stroke-width=".27"/>
<!-- layer: NOTE -->
<g fill="none" stroke="#000" stroke-width=".27">
<path d="M417.9 79.3v3M421.5 79.8l-.6-.5a.75 .75 0 0 0-.9 .7l.6 .5a1.01 1.01 0 0 1 .7 1.5l-.4 .3a1.13 1.13 0 0 1-1-.8M422.9 79.3v3M424.3 79.3v3M422.9 80.8h1.4M436.2 88.3v3h1.4M436.2 92.8v3h1.4M438.9 91.3l.8-3 .9 3M438.9 95.8l.8-3 .9 3M439.2 90.3h1.1M439.2 94.8h1.1M441.7 92.8h1.8"/>
<path d="M442.6 88.3v3M442.6 92.8v3M444.7 89.8h.9M444.7 94.3h.9M446.2 88.3h-1.5v3h1.5M446.2 92.8h-1.5v3h1.5M447.6 88.3a1.5 1.5 0 0 1 1.6 1.5 1.5 1.5 0 0 1-1.6 1.5zM447.6 92.8a1.5 1.5 0 0 1 1.6 1.5 1.5 1.5 0 0 1-1.6 1.5zM451 91.1l.1 .2h-.1zM451 95.6l.1 .2h-.1zM470.4 98.8h.9l.3-.2 .2-.3-.2-.7-.3-.3h-.9v3M473.2 97.3v3h1.5"/>
<path d="M476.3 99.3h1M478.8 97.3h1.7M478.9 85.3h.9l.4-.2 .2-.3-.2-.7-.4-.3h-.9v3M479.6 97.3v3M479.8 85.3l.6 1.5M481.8 98.8h.9M482.3 86.6l.2 .2h-.2zM482.3 84.8h.2v.3zM483.2 97.3h-1.4v3h1.4M484.6 97.3a1.5 1.5 0 0 1 1.6 1.5 1.5 1.5 0 0 1-1.6 1.5zM488.9 84.3l-.5-.5a1.53 1.53 0 0 0-1.3 1.5 1.53 1.53 0 0 0 1.3 1.5l.5-.5v-1h-.7M490.3 85.3h.9l.4-.2 .2-.3-.2-.7-.4-.3h-.9v3"/>
<path d="M491.2 85.3l.6 1.5M493.2 85.3h.9M494.6 83.8h-1.4v3h1.4M496 85.3h.9M497.5 83.8h-1.5v3h1.5M500.3 83.8v3l-1.4-3v3M502.3 86.6l.1 .2h-.1zM422.6 119.8v3M426.2 119.8v3l-1.4-3v3M468.2 106.3v3M471.8 106.8l-.5-.5a1.53 1.53 0 0 0-1.3 1.5 1.53 1.53 0 0 0 1.3 1.5l.5-.5M473.2 106.3v3"/>
<path d="M473.2 116.8h1.5M473.9 107.3l.8 2M474.7 106.3l-1.5 1.8M474.7 115.3v3M475.9 100.3l.9-3 .9 3M476.3 115.6l.3-.3a1.53 1.53 0 0 1 1.3 1.5 1.53 1.53 0 0 1-1.3 1.5 1.72 1.72 0 0 1-.3-2.7zM477.5 106.3v3l-1.4-3v3M478.9 115.3v2.5l.6 .5h.3l.6-.5v-2.5M478.9 107.8h.9M480.4 106.3h-1.5v3h1.5M481.6 115.3h1.8M482.5 115.3v3"/>
<path d="M483.2 106.8l-.5-.5a.75 .75 0 0 0-.9 .8l.5 .5a1.01 1.01 0 0 1 .7 1.5l-.3 .2a1.13 1.13 0 0 1-1.1-.7M486.1 106.8l-.6-.5a.75 .75 0 0 0-.9 .8l.6 .5a1.01 1.01 0 0 1 .7 1.5l-.4 .2a1.13 1.13 0 0 1-1-.7M487.5 115.3v3h1.4M488 100.1l.2 .2h-.2zM488 109.1l.2 .2h-.2zM490.5 115.6l.4-.3a1.53 1.53 0 0 1 1.2 1.5 1.53 1.53 0 0 1-1.2 1.5 1.72 1.72 0 0 1-.4-2.7zM494.6 115.8l-.5-.5a.75 .75 0 0 0-.9 .8l.5 .5a1.01 1.01 0 0 1 .7 1.5l-.3 .2a1.13 1.13 0 0 1-1.1-.7M497.5 115.8l-.6-.5a.75 .75 0 0 0-.9 .8l.6 .5a1.01 1.01 0 0 1 .7 1.5l-.4 .2a1.13 1.13 0 0 1-1-.7M420.5 120.3l-.5-.5a1.53 1.53 0 0 0-1.3 1.5 1.53 1.53 0 0 0 1.3 1.5l.5-.5M429.1 120.3l-.6-.5a1.53 1.53 0 0 0-1.2 1.5 1.53 1.53 0 0 0 1.2 1.5l.6-.5v-1h-.8M430.8 129.1l.4-.3 .3 .3a1.9 1.9 0 0 1-.3 2.7l-.4-.2a2.08 2.08 0 0 1 0-2.5zM431 122.6l.2 .2h-.2z"/>
<path d="M436 131.8l.9-3 .9 3M436.4 130.8h1M438.7 128.8l.5 3 .5-3 .6 3 .5-3M443.3 129.3l-.5-.5a1.53 1.53 0 0 0-1.3 1.5 1.53 1.53 0 0 0 1.3 1.5l.5-.5v-1h-.7M464.9 138.1l.3-.3a1.53 1.53 0 0 1 1.3 1.5 1.53 1.53 0 0 1-1.3 1.5 1.72 1.72 0 0 1-.3-2.7zM469 138.3l-.6-.5a1.53 1.53 0 0 0-1.2 1.5 1.53 1.53 0 0 0 1.2 1.5l.6-.5v-1h-.8M470.4 139.3h.9l.3-.2 .2-.3-.2-.7-.3-.3h-.9v3M471.3 139.3l.5 1.5M473.4 139.8h1.1M482 138.1l.3-.3a1.53 1.53 0 0 1 1.3 1.5 1.53 1.53 0 0 1-1.3 1.5 1.72 1.72 0 0 1-.3-2.7zM484.6 139.3h.9M486.1 137.8h-1.5v3"/>
<path d="M422.1 157.3h1.1M425.5 155.8v3M427.8 157.3h1.1M431.2 155.8v3M433.9 158.6l.1 .2h-.1zM473.1 140.8l.8-3 .9 3M475.9 140.8v-3l.9 2.5 .9-2.5v3M476.4 143.6l.4-.3 .7 .8v.5l-.7 .7-.7-.7v-.5zM479.1 151.6l.4-.3a1.53 1.53 0 0 1 1.2 1.5 1.53 1.53 0 0 1-1.2 1.5 1.72 1.72 0 0 1-.4-2.7zM481.8 143.8h.9M483.2 142.3h-1.4v3h1.4M483.2 151.3v3l-1.4-3v3"/>
<path d="M484.6 152.8h.9M485.9 142.8l-.6-.5-.3 .3a1.9 1.9 0 0 0 .3 2.7 .93 .93 0 0 0 .7-.8 .93 .93 0 0 0-.7-.9l-.5 .2-.2 .5M486.1 151.3h-1.5v3M487.7 151.6l.3-.3a1.53 1.53 0 0 1 1.3 1.5 1.53 1.53 0 0 1-1.3 1.5 1.72 1.72 0 0 1-.3-2.7zM487.8 142.6l.4-.3 .3 .3a1.9 1.9 0 0 1-.3 2.7l-.4-.2a2.08 2.08 0 0 1 0-2.5zM490.3 152.8h.9l.4-.2 .2-.3-.2-.7-.4-.3h-.9v3M491.2 152.8l.6 1.5M491.6 142.8l-.6-.5-.3 .3a1.9 1.9 0 0 0 .3 2.7 .93 .93 0 0 0 .7-.8 .93 .93 0 0 0-.7-.9l-.5 .2-.2 .5M493 154.3v-3l.9 2.5 .9-2.5v3M493.2 142.3h1.4l-.7 3M496 142.3h1.5l-.8 3M496.7 151.3v3"/>
<path d="M498.7 151.3h1.8M499.4 145.1l.2 .2h-.2zM499.6 151.3v3M501.7 151.3l.7 1.5v1.5M503.2 151.3l-.8 1.5M53.7 169.9v3M56 171.4h1.1M103.9 169.9l.6 3 .5-3 .5 3 .6-3M108.6 169.9v3l-1.5-3v3M214.6 166.8l.6-.5h.3l.6 .5a1.16 1.16 0 0 1-.9 1.3l-.6 1.2h1.5M217.7 167.8h1M265.6 166.3l.5 3 .5-3 .6 3 .5-3"/>
<path d="M270.2 166.3v3l-1.4-3v3M428.4 168.5l.9-3 .9 3M428.8 167.5h1M432.9 165.5v3l-1.5-3v3M435.7 166l-.5-.5a1.53 1.53 0 0 0-1.3 1.5 1.53 1.53 0 0 0 1.3 1.5l.5-.5M437.1 167h.9M438.6 165.5h-1.5v3h1.5M440.5 168.3l.2 .2h-.2zM495.6 175.7l-.6-.5a.75 .75 0 0 0-.9 .8l.6 .5a1.01 1.01 0 0 1 .7 1.5l-.4 .2a1.13 1.13 0 0 1-1-.7M497 176.7h.9l.3-.2 .2-.3-.2-.7-.3-.3h-.9v3M499.8 176.7h.9M501.3 175.2h-1.5v3h1.5"/>
<path d="M504.1 175.7l-.5-.5a1.53 1.53 0 0 0-1.3 1.5 1.53 1.53 0 0 0 1.3 1.5l.5-.5M506.3 175.2v3M508.4 176.7h.9M509.8 175.2h-1.4v3M512 175.2v3M514.1 176.7h.9M515.5 175.2h-1.4v3h1.4M516.9 175.2a1.5 1.5 0 0 1 1.7 1.5 1.5 1.5 0 0 1-1.7 1.5zM520.3 178l.2 .2h-.2zM528.8 179.8h-1.4v3h1.4M540.2 179.8h-1.4v3h1.4M545.2 179.8v3"/>
<path d="M548.8 179.8h-1.5v3M550.9 179.8v3M554.5 179.8h-1.5v3h1.5M555.9 179.8a1.5 1.5 0 0 1 1.6 1.5 1.5 1.5 0 0 1-1.6 1.5zM428.8 189.7l.3-.2a1.53 1.53 0 0 1 1.3 1.5 1.53 1.53 0 0 1-1.3 1.5 1.72 1.72 0 0 1-.3-2.8zM431.4 189.5v3h1.5M434.5 189.7l.3-.2a1.53 1.53 0 0 1 1.3 1.5 1.53 1.53 0 0 1-1.3 1.5 1.72 1.72 0 0 1-.3-2.8zM437.1 191h.9l.4-.3 .2-.2-.2-.8-.4-.2h-.9v3M438 191l.6 1.5M526 180.3l-.6-.5a.75 .75 0 0 0-.9 .7l.6 .5a1.01 1.01 0 0 1 .7 1.5l-.4 .3a1.13 1.13 0 0 1-1-.8M527.4 181.3h.9M534.5 180.3l-.5-.5a.75 .75 0 0 0-.9 .7l.5 .5a1.01 1.01 0 0 1 .7 1.5l-.3 .3a1.13 1.13 0 0 1-1.1-.8"/>
<path d="M535.9 181.3h.9l.4-.3 .2-.2-.2-.8-.4-.2h-.9v3M538.8 181.3h.9M543.1 180.3l-.6-.5a1.53 1.53 0 0 0-1.2 1.5 1.53 1.53 0 0 0 1.2 1.5l.6-.5M547.3 181.3h.9M553 181.3h.9M559.3 182.5l.1 .3h-.1zM440.6 287.8l.3-.3a.75 .75 0 0 1 .9 .8l-.5 .5a.83 .83 0 0 1 .5 1.3 .83 .83 0 0 1-1.4-.1M440.9 288.8h.4M443.4 289h1.1M491.3 287.5l.6 3 .5-3 .5 3 .6-3M496 287.5v3l-1.5-3v3M132.9 373.4l.6-.5h.3l.6 .5a1.16 1.16 0 0 1-.9 1.3l-.6 1.2h1.5"/>
<path d="M136 374.4h1M183.9 372.9l.5 3 .6-3 .5 3 .5-3M188.5 372.9v3l-1.4-3v3"/>
</g>
<text font-size="7.8" x="472.3" y="400.6">A2</text>
<g font-size="4.6">
<text x="487.5" y="376.7">TERMINAL BLOCK, PCB MOUNT,</text>
<text x="487.5" y="381.7">SIDE WIRE ENTRY, STACKING</text>
<text x="487.5" y="386.7">WITH INTERLOCK, 5.00mm PITCH</text>
<text x="481.8" y="399.9">00779</text>
<text x="508.2" y="399.3">282836</text>
<text x="567.8" y="399.3">-</text>
</g>
<g font-size="4.1">
<text x="67.5" y="8.7">4</text>
<text x="207.2" y="8.7">3</text>
<text x="382.1" y="8.7">2</text>
<text x="521.8" y="8.7">1</text>
<text x="585.3" y="56.3">D</text>
<text x="4" y="60.3">D</text>
<text x="4" y="152.5">C</text>
<text x="585.3" y="152.5">C</text>
<text x="4" y="260.4">B</text>
<text x="585.3" y="263.6">B</text>
<text x="4" y="368.4">A</text>
<text x="585.3" y="368.4">A</text>
</g>
<g font-size="3.9">
<text x="449.8" y="30.5">-</text>
<text x="362.4" y="81.5">1</text>
<text x="370.4" y="82.3">MATERIAL AND FINISH</text>
<text x="370.2" y="86.8">HOUSING: PA 6-6, U; 94V-O RATED, COLOR: GREEN.</text>
<text x="370.2" y="91.3">CLAMP: BRASS, NICKEL PLATED.</text>
<text x="370.2" y="95.8">TERMINAL: BRASS, TIN PLATED.</text>
<text x="370.2" y="100.3">CLAMPING SCREW: M3, BRASS, NICKEL PLATED.</text>
<text x="360.9" y="109.3">2</text>
<text x="367.9" y="109.3">SUITABLE FOR 1.6-2.4mm PC BOARD THICKNESS.</text>
<text x="360.9" y="118.3">3</text>
<text x="367.9" y="118.3">END-TO-END STACKABLE W/INTERLOCK WITHOUT LOSS</text>
<text x="367.9" y="122.8">OF CENTERLINE SPACING.</text>
<text x="360.9" y="131.8">4</text>
<text x="367.9" y="131.8">WIRE SIZE RANGE: 16-30 AWG</text>
<text x="360.9" y="140.8">5</text>
<text x="367.9" y="140.8">RECOGNIZED UNDER THE COMPONENT PROGRAM OF</text>
<text x="367.9" y="145.3">UNDERWRITERS LABORATORIES INC. FILE No E60677.</text>
<text x="360.9" y="154.3">6</text>
<text x="367.9" y="154.3">IMQ CERTIFICATE WITH SURVEILLANCE IN CONFORMITY</text>
<text x="367.9" y="158.8">WITH IEC 998-1/998-1-1.</text>
<text x="362.4" y="167.7">7</text>
<text x="57.4" y="172.9">1-282836-3</text>
<text x="85.4" y="172.9">AS SHOWN</text>
<text x="219" y="169.3">2-282836-7</text>
<text x="247.1" y="169.3">AS SHOWN</text>
<text x="370.4" y="168.5">NOT CUMULATIVE TOLERANCE.</text>
<text x="362.4" y="177.5">8</text>
<text x="370.4" y="178.2">INK MARKING, WHITE COLOR, UNLESS OTHERWISE SPECIFIED.</text>
<text x="370.2" y="182.8">NUMERICAL SEQUENCE FROM LEFT TO RIGHT, UNLESS OTHERWISE SPECIFIED.</text>
<text x="362.4" y="191.7">9</text>
<text x="370.4" y="192.5">INK MARKING, BLACK COLOR</text>
<text x="280.1" y="279.1">3.50</text>
<text x="281.6" y="284.3">REF</text>
<text x="444.8" y="290.5">3-282836-5</text>
<text x="472.8" y="290.5">AS SHOWN</text>
<text x="236.7" y="303">1.20</text>
<text x="337" y="302.6">3.30</text>
<text x="239.5" y="308.2">REF</text>
<text x="338.4" y="307.9">REF</text>
<text x="282" y="314.8">2.50</text>
<text x="282" y="320">REF</text>
<text x="178" y="338.6">1.1</text>
<text x="186.6" y="336.3">+0.1</text>
<text x="188.5" y="340.8">0</text>
<text x="243.4" y="336.6">5.0</text>
<text x="277.2" y="362.3">3.3</text>
<text x="137.3" y="375.9">2-282836-8</text>
<text x="165.4" y="375.9">AS SHOWN</text>
<text x="366.5" y="376.3">mm</text>
<text x="280.4" y="388.7">1.4</text>
<text x="288.9" y="386.4">+0.1</text>
<text x="434.1" y="384.8">-</text>
<text x="290.9" y="390.9">0</text>
<text x="434.1" y="394">-</text>
<text x="407.6" y="401.9">-</text>
<text x="452.6" y="399.8">-</text>
<text x="407.6" y="407">-</text>
<text x="527.9" y="407.4">5:1</text>
<text x="572.3" y="406.8">H10</text>
</g>
<g font-size="3.6">
<text x="431.4" y="363.4">S.WELDON</text>
<text x="450.4" y="360.4">28SEP2007</text>
<text x="431.4" y="369.7">C.RICHARD</text>
<text x="450.4" y="366.7">28SEP2007</text>
<text x="431.4" y="376.1">C.RICHARD</text>
<text x="450.4" y="373.1">28SEP2007</text>
</g>
<g font-size="3.3">
<text x="460.8" y="30.2">SEE SHEET 1</text>
<text x="563.3" y="30.5">-</text>
<text x="573.3" y="30.5">-</text>
<text x="532.4" y="365.1">TE Connectivity</text>
<text x="429" y="406.1">Customer Drawing</text>
<text x="551.4" y="407.1">2</text>
<text x="558.4" y="407.3">3</text>
</g>
<g font-size="2.9">
<text x="491" y="16.8">REVISIONS</text>
<text x="21.7" y="21.8">C</text>
</g>
<g font-size="2.6">
<text x="550.3" y="30.3">-</text>
<text x="408.3" y="379.8">-</text>
<text x="408.3" y="382.9">0.2</text>
<text x="408.3" y="385.8">0.15</text>
<text x="408.3" y="388.8">0.000</text>
<text x="408.3" y="391.8">0.0000</text>
<text x="417.9" y="394.5">-</text>
</g>
<text font-size="2.5" x="359.9" y="361.1">THIS DRAWING IS A CONTROLLED DOCUMENT.</text>
<g font-size="2.2">
<text x="390.2" y="379.7">0 PLC</text>
<text x="390.2" y="382.6">1 PLC</text>
<text x="390.2" y="385.6">2 PLC</text>
<text x="390.2" y="388.6">3 PLC</text>
<text x="390.2" y="391.6">4 PLC</text>
<text x="390.2" y="394.6">ANGLES</text>
</g>
<g font-size="2">
<text x="16.7" y="15.5">THIS DRAWING IS UNPUBLISHED.</text>
<text x="93.9" y="15.5">RELEASED FOR PUBLICATION</text>
<text x="158.9" y="15.5">20</text>
<text x="27.3" y="21.4">COPYRIGHT</text>
<text x="40.8" y="21.4">20</text>
<text x="56.3" y="21.4">BY -</text>
<text x="108.8" y="20.3">ALL RIGHTS RESERVED.</text>
<text x="443.5" y="22.9">P</text>
<text x="450.4" y="22.9">LTR</text>
<text x="492.6" y="22.9">DESCRIPTION</text>
<text x="549" y="22.9">DATE</text>
<text x="563.2" y="22.9">DWN</text>
<text x="572.5" y="22.9">APVD</text>
<text x="429.2" y="359.8">DWN</text>
<text x="362.5" y="370.8">DIMENSIONS:</text>
<text x="397" y="370.7">TOLERANCES UNLESS</text>
<text x="429.2" y="366.1">CHK</text>
<text x="394.8" y="372.8">OTHERWISE SPECIFIED:</text>
<text x="429.2" y="372.5">APVD</text>
<text x="473.2" y="372.5">NAME</text>
<text x="429.2" y="378.8">PRODUCT SPEC</text>
<text x="429.2" y="388.1">APPLICATION SPEC</text>
<text x="474.4" y="391.5">SIZE</text>
<text x="484.4" y="391.5">CAGE CODE</text>
<text x="500.1" y="391.5">DRAWING NO</text>
<text x="560.6" y="391.5">RESTRICTED TO</text>
<text x="351.7" y="397.2">MATERIAL</text>
<text x="390.6" y="397.2">FINISH</text>
<text x="429.2" y="397.4">WEIGHT</text>
<text x="516" y="404.2">SCALE</text>
<text x="537.2" y="404.2">SHEET</text>
<text x="554.7" y="404.4">OF</text>
<text x="566.6" y="404.2">REV</text>
<text x="12.5" y="411.6">1471-9 (3/13)</text>
</g>
</svg>
